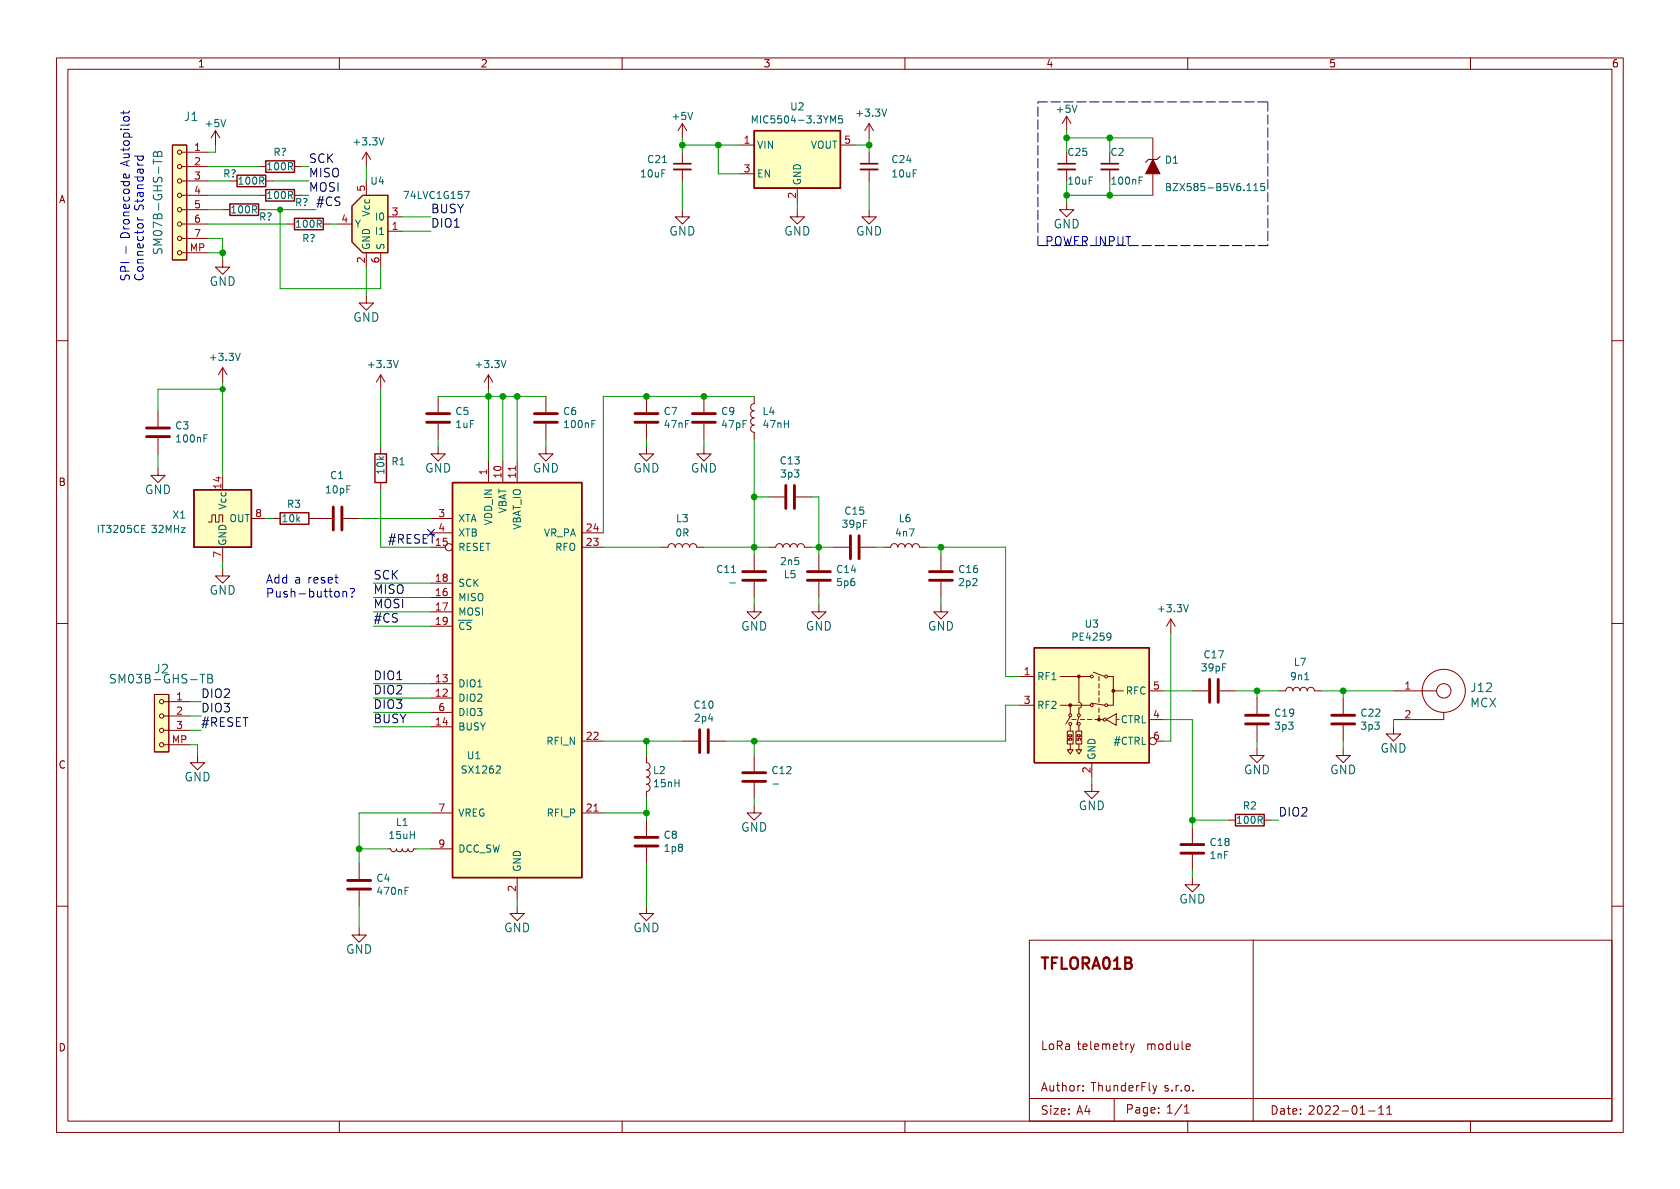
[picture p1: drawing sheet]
<svg xmlns="http://www.w3.org/2000/svg" width="297mm" height="210mm" viewBox="0 0 297 210" stroke-linecap="round" stroke-linejoin="round" font-family="sans-serif">
<g fill="none" stroke="#840000" stroke-width=".18">
<path d="M10 10.2h277v190.1h-277zM12 12.2h273v186.1h-273zM60 10.2v2M110 10.2v2M160 10.2v2M210 10.2v2M260 10.2v2M30.5 25.6h2.5v20.4h-2.5zM32.1 39.6h4.7M32.1 37.1h4.7M32.1 34.5h4.7M32.1 32h4.7"/>
<path d="M32.1 29.5h4.7M32.1 26.9h4.7M38.1 23.1l-.8 1.3M38.1 23.1v2.5M38.1 23.1l.8 1.3M39.4 37.1h1.2M40.6 32h1.3M45.7 37.1h1.3M45.7 34.5h1.3M45.7 29.5h1.3M47 32h1.3M50.8 39.6h1.3"/>
<path d="M52.1 29.5h1.2M57.1 39.6h1.3M59.7 39.6h2.5M62.2 36.4l1.9-1.9h4.5v10.2h-4.5l-1.9-1.9zM64.8 26.9v2.6M64.8 32v2.5M64.8 26.9l-.8 1.3M64.8 26.9l.7 1.3M68.6 38.3h2.5M120.6 37.1v1.2h1.3l-1.3 1.3-1.2-1.3h1.2M120.6 21.8v2.6M120.6 26.9v2.1"/>
<path d="M120.6 30v2M120.6 21.8l-.7 1.3M120.6 21.8l.8 1.3M130.8 25.6h2.5M130.8 30.7h2.5M141 37.1v1.2h1.2l-1.2 1.3-1.3-1.3h1.3M141 33.3v2.5M148.6 25.6h2.5M153.7 37.1v1.2h1.2l-1.2 1.3-1.3-1.3h1.3M153.7 21.8v2.6M153.7 26.9v2.1M153.7 30v2"/>
<path d="M153.7 21.8l-.8 1.3M153.7 21.8l.7 1.3M188.6 35.8v1.3h1.3l-1.3 1.2-1.3-1.2h1.3M188.6 20.6v2.5M188.6 26.9v2.1M188.6 30v2M188.6 20.6l-.8 1.2M188.6 20.6l.8 1.2M196.2 26.9v2.1M196.2 30v2M203.8 24.4v3.8M203.8 30.7v3.8"/>
<path d="M32.1 44.7h4.7M32.1 42.2h4.7M39.4 46v1.2h1.2l-1.2 1.3-1.3-1.3h1.3M64.8 52.3v1.3h1.2l-1.2 1.3-1.3-1.3h1.3M64.8 44.7v2.5M67.3 44.7v2.5M68.6 40.9h2.5M10 60.2h2M27.9 72.6v2.8M27.9 77.5v2.8M39.4 65v2.6M39.4 65l-.8 1.3"/>
<path d="M39.4 65l.7 1.3M67.3 66.3v2.5M67.3 79v1.3M67.3 66.3l-.8 1.3M67.3 66.3l.8 1.3M77.5 79v1.3h1.2l-1.2 1.2-1.3-1.2h1.3M77.5 70.1v2.8M77.5 74.9v2.8M86.4 66.3l-.8 1.3M86.4 66.3v2.5M86.4 66.3l.7 1.3M96.5 79v1.3h1.3l-1.3 1.2-1.3-1.2h1.3"/>
<path d="M96.5 70.1v2.8M96.5 74.9v2.8M114.3 79v1.3h1.3l-1.3 1.2-1.3-1.2h1.3M114.3 70.1v2.8M114.3 74.9v2.8M124.5 79v1.3h1.2l-1.2 1.2-1.3-1.2h1.3M124.5 70.1v2.8M124.5 74.9v2.8M133.3 70.1v1.3a.64 .64 0 0 0-.6 .6 .64 .64 0 0 0 .6 .6 .64 .64 0 0 0-.6 .7 .64 .64 0 0 0 .6 .6 .64 .64 0 0 0-.6 .6 .64 .64 0 0 0 .6 .7 .64 .64 0 0 0-.6 .6 .64 .64 0 0 0 .6 .6v1.3M285 60.2h2M27.9 82.8v1.3h1.3l-1.3 1.2-1.2-1.2h1.2M36.8 92.3h.7v-1.2h.6v1.2h.6v-1.2h.7v1.2"/>
<path d="M39.4 96.8v2.5M44.4 91.7h2.6M48.3 91.7h1.2M54.6 91.7h4.1M60.7 91.7h2.8M67.3 85.3v1.3M76.2 96.8h2.5M76.2 91.7h3.8M76.2 94.2h3.8M86.4 81.5v3.8M88.9 81.5v3.8M91.4 81.5v3.8"/>
<path d="M102.9 96.8h3.8M102.9 94.2h3.8M116.8 96.8h1.3a.64 .64 0 0 1 .6-.7 .64 .64 0 0 1 .7 .7 .64 .64 0 0 1 .6-.7 .64 .64 0 0 1 .6 .7 .64 .64 0 0 1 .7-.7 .64 .64 0 0 1 .6 .7 .64 .64 0 0 1 .7-.7 .64 .64 0 0 1 .6 .7h1.3M133.3 98v2.8M135.9 96.8h1.3a.64 .64 0 0 1 .6-.7 .64 .64 0 0 1 .6 .7 .64 .64 0 0 1 .7-.7 .64 .64 0 0 1 .6 .7 .64 .64 0 0 1 .6-.7 .64 .64 0 0 1 .7 .7 .64 .64 0 0 1 .6-.7 .64 .64 0 0 1 .6 .7h1.3M135.9 87.9h2.8M140.7 87.9h2.8M144.8 98v2.8M147.3 96.8h2.8M152.1 96.8h2.8M156.2 96.8h1.3a.64 .64 0 0 1 .6-.7 .64 .64 0 0 1 .6 .7 .64 .64 0 0 1 .7-.7 .64 .64 0 0 1 .6 .7 .64 .64 0 0 1 .7-.7 .64 .64 0 0 1 .6 .7 .64 .64 0 0 1 .6-.7 .64 .64 0 0 1 .7 .7h1.2M166.4 98v2.8"/>
<path d="M10 110.2h2M39.4 100.6v1.2h1.2l-1.2 1.3-1.3-1.3h1.3M76.2 105.7h3.8M76.2 108.2h3.8M76.2 103.1h3.8M76.2 110.7h3.8M133.3 106.9v1.3h1.3l-1.3 1.3-1.2-1.3h1.2M133.3 102.9v2.8M144.8 106.9v1.3h1.2l-1.2 1.3-1.3-1.3h1.3M144.8 102.9v2.8M166.4 106.9v1.3h1.2l-1.2 1.3-1.3-1.3h1.3M166.4 102.9v2.8"/>
<path d="M180.3 119.6h2.6M187.5 119.6h5.3M190.8 119.6v4.6M193.3 118.9l2 .7M194.3 119.6v.8M195.8 119.6h1v5.1h-1M207 109.5l-.8 1.2M207 109.5v2.5M207 109.5l.8 1.2M285 110.2h2M27.3 122.8h2.5v10.2h-2.5zM29 131.7h4.7"/>
<path d="M29 129.2h4.7M29 126.6h4.7M29 124.1h4.7M34.9 133.6v1.3h1.3l-1.3 1.2-1.2-1.2h1.2M76.2 123.4h3.8M76.2 120.9h3.8M76.2 128.5h3.8M76.2 126h3.8M102.9 131.1h3.8M114.3 133.6v1.3a.64 .64 0 0 1 .6 .6 .64 .64 0 0 1-.6 .6 .64 .64 0 0 1 .6 .7 .64 .64 0 0 1-.6 .6 .64 .64 0 0 1 .6 .6 .64 .64 0 0 1-.6 .7 .64 .64 0 0 1 .6 .6 .64 .64 0 0 1-.6 .6v1.3M120.6 131.1h2.8M125.5 131.1h2.8"/>
<path d="M133.3 133.6v2.8M133.3 138.4v2.8M180.3 124.7h2.6M187.5 124.7h5.3M188.7 129.3h1v2.3h-1zM189.2 131.6v1h.5l-.5 .7-.5-.7h.5M189.2 124.7v1.5M189.2 128.3v1M189.2 126.7l-.7 1.3M189.5 127.2h.7M190.2 129.3h1.1v2.3h-1.1zM190.8 131.6v1h.5l-.5 .7-.6-.7h.6"/>
<path d="M190.8 125.2v1M190.8 128.3v1M190.8 126.7l-.4 1.4M190.8 124.2l.3 .1 .2 .4-.2 .4-.3 .1M191 127.2h.8M192.3 127.2h.7M192.9 124.3l2.4 .4M193 138.7v1.2h1.3l-1.3 1.3-1.2-1.3h1.2M193 134.9v2.5M193.5 127.2h1.6M194.3 120.9v.8M194.3 122.2v.7"/>
<path d="M194.3 123.4v.8M194.3 125.2v.8M194.3 126.5v.7M195.6 127.2l1.8-1v2.1zM196.8 122.2h1.8M197.4 127.2h.5M203.2 122.2h2.5M203.2 127.2h2.5M204.5 131.1h1.2M210.8 122.2h2.8M215.6 122.2h2.8M222.2 132.3v1.3h1.3l-1.3 1.3-1.2-1.3h1.2"/>
<path d="M222.2 123.4v2.8M222.2 128.3v2.8M226.1 122.2h1.2a.64 .64 0 0 1 .7-.7 .64 .64 0 0 1 .6 .7 .64 .64 0 0 1 .6-.7 .64 .64 0 0 1 .7 .7 .64 .64 0 0 1 .6-.7 .64 .64 0 0 1 .6 .7 .64 .64 0 0 1 .7-.7 .64 .64 0 0 1 .6 .7h1.3M237.5 132.3v1.3h1.3l-1.3 1.3-1.3-1.3h1.3M237.5 123.4v2.8M237.5 128.3v2.8M246.4 128.5v1.3h1.2l-1.2 1.3-1.3-1.3h1.3M246.4 122.2h7.6M255.3 126v1.2h-8.9M63.5 152.6v2.8M63.5 157.5v2.8M68.6 150.1h.5l.1 .4 .4 .1 .4-.1 .1-.4 .1 .3 .3 .2 .4-.1 .2-.4 .2 .4 .5 .1 .2-.2 .1-.3 .2 .4 .3 .1 .4-.1 .2-.4h.5"/>
<path d="M76.2 150.1h3.8M76.2 143.8h3.8M91.4 155.2v3.8M102.9 143.8h3.8M114.3 145v2.8M114.3 149.9v2.7M133.3 142.5v1.3h1.3l-1.3 1.2-1.2-1.2h1.2M210.8 155.2v1.3h1.3l-1.3 1.2-1.3-1.2h1.3M210.8 146.3v2.8M210.8 151.1v2.8M217.2 145h1.2M223.5 145h1.3"/>
<path d="M10 160.2h2M63.5 164.1v1.2h1.3l-1.3 1.3-1.3-1.3h1.3M91.4 160.3v1.2h1.3l-1.3 1.3-1.2-1.3h1.2M114.3 160.3v1.2h1.3l-1.3 1.3-1.3-1.3h1.3M182 166.3h103v32h-103zM221.6 166.3v32M285 160.2h2M60 198.3v2M110 198.3v2M160 198.3v2M182 194.3h103M191.8 196.5h1"/>
<path d="M192.5 196v1M197 194.3v4M206.8 184.6l.1 .1M206.9 184.1v1.5M206.9 185.5l-.1 .1M207.6 184.6l.1 .9 .4 .1 .2-.1M207.9 191.9v1M208.3 184.6v1M208.4 191.9l-.3 .1-.2 .2M208.9 192.8v.1M209 195.3l-1.3 1.9M209 184.1v1.3l.2 .2"/>
<path d="M209.4 196.8h.9M209.4 195.8l.4-.5v1.5M209.7 192l.3-.1 .3 .3v.4l-.3 .3h-.3l-.2-.3v-.4zM209.7 185.1l.7-.1v-.3l-.5-.1-.2 .2 .1 .7h.6M210 198.3v2M210.9 192.8v.1M240.5 197h.8M242 196.5h1.1M243.8 197h.8M243.8 196l.4-.5v1.5M245.2 197h.9M245.2 196l.4-.5v1.5"/>
<path d="M260 198.3v2"/>
<circle cx="31.8" cy="39.6" r=".38"/>
<circle cx="31.8" cy="32" r=".38"/>
<circle cx="31.8" cy="26.9" r=".38"/>
<circle cx="31.8" cy="29.5" r=".38"/>
<circle cx="31.8" cy="37.1" r=".38"/>
<circle cx="31.8" cy="34.5" r=".38"/>
<circle cx="31.8" cy="42.2" r=".38"/>
<circle cx="31.8" cy="44.7" r=".38"/>
<circle cx="79.4" cy="96.8" r=".63"/>
<circle cx="193" cy="119.6" r=".25"/>
<circle cx="195.6" cy="119.6" r=".25"/>
<circle cx="28.6" cy="131.7" r=".38"/>
<circle cx="28.6" cy="129.2" r=".38"/>
<circle cx="28.6" cy="126.6" r=".38"/>
<circle cx="28.6" cy="124.1" r=".38"/>
<circle cx="189.2" cy="128" r=".25"/>
<circle cx="189.2" cy="126.5" r=".25"/>
<circle cx="190.8" cy="126.5" r=".25"/>
<circle cx="190.8" cy="128" r=".25"/>
<circle cx="193" cy="124.7" r=".25"/>
<circle cx="195.3" cy="127.2" r=".25"/>
<circle cx="195.6" cy="124.7" r=".25"/>
<circle cx="203.8" cy="131.1" r=".63"/>
<circle cx="255.3" cy="122.2" r="1.27"/>
<circle cx="255.3" cy="122.2" r="3.8"/>
</g>
<g fill="#ffffc2" stroke="#ffffc2" stroke-width=".18">
<path d="M27.3 122.8h2.5v10.2h-2.5z"/>
<path d="M34.3 86.6h10.1v10.2h-10.1z"/>
<path d="M30.5 25.6h2.5v20.4h-2.5z"/>
<path d="M80 85.3h22.9v69.9h-22.9z"/>
<path d="M62.2 36.4l1.9-1.9h4.5v10.2h-4.5l-1.9-1.9z"/>
<path d="M133.3 23.1h15.3v10.2h-15.3z"/>
<path d="M182.9 114.5h20.3v20.4h-20.3z"/>
</g>
<g fill="none" stroke="#006464" stroke-width=".18">
<path d="M27.8 27.1a.41 .41 0 0 1 .4-.3 .41 .41 0 0 1 .4 .3v.5M27.8 27.1l-.3-.3-.2 .1-.2 .2v.5M27.8 27.1v.5M133.9 20.5l-.5 .9-.4-.9v1.3M148.3 20.5h.6M148.4 21h.3l.3 .2-.1 .4-.5 .2M206.3 33.1h.4M206.7 33.1l.3 .2M206.7 33.1l.2-.3v-.2l-.6-.2v1.3h.4l.3-.2M223.6 32.4h-.6l-.1 .7 .2-.2 .4 .1 .1 .2v.4l-.2 .1-.5-.1M27.1 44.2v.4l.3 .2 .4-.1 .1-.4M28.6 44.3v.5"/>
<path d="M17.4 92.9v1.3M32.1 93.3h.6l-.6 .9h.6M20.2 119.2h-.4l-.3 .3 .2 .4 .4 .1M36.7 119.2h.5l.3 .2v.3l-.3 .3M36.7 120h.5M37.2 120a.41 .41 0 0 1 .4 .3 .41 .41 0 0 1-.3 .5h-.6M19.5 120.7l.6 .1"/>
</g>
<g fill="none" stroke="#840000" stroke-width=".51">
<path d="M25.9 77.2h4.1M25.9 75.7h4.1M75.4 74.7h4.1M75.4 73.1h4.1M94.5 74.7h4.1M94.5 73.1h4.1M112.3 74.7h4M112.3 73.1h4M122.4 74.7h4.1M122.4 73.1h4.1M58.9 89.7v4M60.5 89.7v4"/>
<path d="M138.9 85.8v4.1M140.5 85.8v4.1M150.4 94.7v4.1M151.9 94.7v4.1M131.3 102.6h4.1M131.3 101.1h4.1M142.7 102.6h4.1M142.7 101.1h4.1M164.3 102.6h4.1M164.3 101.1h4.1M123.7 129v4.1M125.2 129v4.1"/>
<path d="M131.3 138.2h4.1M131.3 136.6h4.1M213.9 120.1v4.1M215.4 120.1v4.1M220.2 126.5h4.1M220.2 128h4.1M235.5 126.5h4M235.5 128h4M61.5 157.2h4M61.5 155.7h4M112.3 149.6h4M112.3 148.1h4"/>
<path d="M208.8 150.9h4.1M208.8 149.3h4.1"/>
</g>
<path d="M119.1 30h3.1M152.1 30h3.1M187.1 30h3M194.7 30h3" fill="none" stroke="#840000" stroke-width=".33"/>
<path d="M119.1 29h3.1M152.1 29h3.1M187.1 29h3M194.7 29h3" fill="none" stroke="#840000" stroke-width=".3"/>
<path d="M40.6 36.1h5.1v2h-5.1zM41.9 31h5.1v2h-5.1zM47 33.5h5.1v2.1h-5.1zM47 28.4h5.1v2.1h-5.1zM52.1 38.6h5v2h-5zM133.3 23.1h15.3v10.2h-15.3zM34.3 86.6h10.1v10.2h-10.1zM49.5 90.7h5.1v2h-5.1zM66.3 80.3h2v5h-2zM80 85.3h22.9v69.9h-22.9zM182.9 114.5h20.3v20.4h-20.3zM218.4 144h5.1v2h-5.1z" fill="none" stroke="#840000" stroke-width=".25"/>
<g fill="#840000" stroke="#840000" stroke-width=".18">
<path d="M203.8 28.2l1.3 2.5h-2.5z"/>
<circle cx="196.8" cy="122.2" r=".25"/>
<circle cx="194.3" cy="127.2" r=".25"/>
<circle cx="190.8" cy="119.6" r=".25"/>
<circle cx="189.2" cy="124.7" r=".25"/>
</g>
<path d="M205.1 27.7l-.5 .5h-1.5l-.5 .5" fill="none" stroke="#840000" stroke-width=".2"/>
<g fill="none" stroke="#0000c2" stroke-width=".18">
<path d="M21.8 19.6v.6M22.9 19.6l-.3 .4h-1.3M21.3 22.9h.2M21.8 24.2h1.6M21.8 22.9h1.1M21.9 24.2l-.1-.4 .3-.3h.5l.2 .2v.5M21.9 20.8l.2-.2h.5l.2 .2 .1 .3-.3 .3h-.5l-.3-.3zM22.9 21.9l-.3 .2h-1.3M23.8 27.6h1.5M24.3 28.8l.1 .3 .2 .1M24.3 29.2h1M24.4 27.6l-.1 .4 .3 .3h.4l.3-.1v-.6"/>
<path d="M24.7 29.9v.5M25.3 29.9v.5M25.3 29.9h-.8l-.2 .2v.3M58.5 102.1l.3 .4-.8 .1M58.7 103l-.2 .1M59.2 102.1h.6M59.4 101.6v1.3l.4 .2M60.6 104.6v1M60.6 104.7l.3-.1h.3l.1 1M61.9 104.1h.5a.38 .38 0 0 1 .3 .4 .38 .38 0 0 1-.4 .3l-.1 .2M62.2 105.4v.2"/>
</g>
<path d="M183.5 18h40.7M224.2 18v25.4M183.5 43.4v-25.4M224.2 43.4h-40.7" fill="none" stroke="#0000c2" stroke-width=".18" stroke-dasharray="1.7 .6"/>
<g fill="none" stroke="#009600" stroke-width=".18">
<path d="M36.8 32h3.8M36.8 29.5h8.9M36.8 39.6h14M36.8 37.1h2.6M36.8 34.5h8.9M38.1 25.6v1.3h-1.3M47 37.1h8.9M48.3 32h6.3M49.5 37.1v13.9h17.8v-3.8M53.3 29.5h1.3M58.4 39.6h1.3M64.8 29.5v2.5"/>
<path d="M71.1 38.3h5.1M120.6 25.6h10.2M120.6 24.4v2.5M120.6 32v5.1M127 25.6v5.1h3.8M141 35.8v1.3M151.1 25.6h2.6M153.7 24.4v2.5M153.7 32v5.1M188.6 34.5h15.2M188.6 24.4h15.2M188.6 23.1v3.8"/>
<path d="M188.6 32v3.8M196.2 24.4v2.5M196.2 32v2.5M36.8 42.2h2.6v3.8M36.8 44.7h2.6M64.8 47.2v5.1M71.1 40.9h5.1M39.4 67.6v16.5M39.4 68.8h-11.5v3.8M67.3 68.8v10.2M77.5 70.1h19M77.5 77.7v1.3"/>
<path d="M86.4 68.8v12.7M88.9 70.1v11.4M91.4 70.1v11.4M96.5 77.7v1.3M114.3 77.7v1.3M124.5 77.7v1.3M133.3 77.7v20.3M133.3 70.1h-26.6v24.1M27.9 80.3v2.5M39.4 99.3v1.3M47 91.7h1.3M63.5 91.7h12.7"/>
<path d="M67.3 86.6v10.2h8.9M106.7 96.8h10.1M124.5 96.8h11.4M133.3 87.9h2.6M143.5 96.8h3.8M143.5 87.9h1.3v10.1M154.9 96.8h1.3M163.8 96.8h14v22.8h2.5M166.4 96.8v1.2M66 103.1h10.2M66 110.7h10.2M66 105.7h10.2"/>
<path d="M66 108.2h10.2M133.3 105.7v1.2M144.8 105.7v1.2M166.4 105.7v1.2M207 112v19.1h-1.3M33.7 124.1h1.9M33.7 126.6h1.9M33.7 131.7h1.2v1.9M33.7 129.2h1.9M66 128.5h10.2M66 123.4h10.2M66 120.9h10.2"/>
<path d="M66 126h10.2M106.7 131.1h13.9M114.3 131.1v2.5M133.3 131.1v2.5M180.3 124.7h-2.5v6.4h-49.5M193 137.4v1.3M205.7 127.2h5.1v19.1M205.7 122.2h5.1M218.4 122.2h7.7M222.2 122.2v1.2M222.2 131.1v1.2M233.7 122.2h12.7"/>
<path d="M237.5 122.2v1.2M237.5 131.1v1.2M246.4 127.2v1.3M63.5 150.1h5.1M73.7 150.1h2.5M76.2 143.8h-12.7v8.8M91.4 159v1.3M106.7 143.8h7.6M114.3 141.2v3.8M114.3 152.6v7.7M133.3 141.2v1.3M210.8 153.9v1.3"/>
<path d="M210.8 145h6.4M224.8 145h1.3M63.5 160.3v3.8"/>
</g>
<path d="M75.6 93.6l1.2 1.2M76.8 93.6l-1.2 1.2" fill="none" stroke="#000084" stroke-width=".18"/>
<g fill="#009600" stroke="#009600" stroke-width=".18">
<circle cx="153.7" cy="25.6" r=".51"/>
<circle cx="127" cy="25.6" r=".51"/>
<circle cx="124.5" cy="70.1" r=".51"/>
<circle cx="114.3" cy="70.1" r=".51"/>
<circle cx="120.7" cy="25.6" r=".51"/>
<circle cx="196.2" cy="24.4" r=".51"/>
<circle cx="133.4" cy="87.9" r=".51"/>
<circle cx="188.6" cy="34.5" r=".51"/>
<circle cx="188.6" cy="24.4" r=".51"/>
<circle cx="144.8" cy="96.8" r=".51"/>
<circle cx="196.2" cy="34.5" r=".51"/>
<circle cx="91.4" cy="70.1" r=".51"/>
<circle cx="210.8" cy="145" r=".51"/>
<circle cx="237.5" cy="122.2" r=".51"/>
<circle cx="222.3" cy="122.2" r=".51"/>
<circle cx="63.5" cy="150.1" r=".51"/>
<circle cx="114.3" cy="131.1" r=".51"/>
<circle cx="114.3" cy="143.8" r=".51"/>
<circle cx="86.4" cy="70.1" r=".51"/>
<circle cx="88.9" cy="70.1" r=".51"/>
<circle cx="39.4" cy="44.7" r=".51"/>
<circle cx="49.5" cy="37.1" r=".46"/>
<circle cx="39.4" cy="68.8" r=".46"/>
<circle cx="133.4" cy="131.1" r=".51"/>
<circle cx="166.4" cy="96.8" r=".51"/>
<circle cx="133.4" cy="96.8" r=".51"/>
</g>
<text font-size="2.8" fill="#840000" x="184" y="171.4">TFLORA01B</text>
<g font-size="2.1" fill="#006464">
<text x="32.6" y="21.4">J1</text>
<text x="118.3" y="41.7">GND</text>
<text x="138.6" y="41.7">GND</text>
<text x="151.3" y="41.7">GND</text>
<text x="186.2" y="40.4">GND</text>
<text x="28.7" y="43.8" transform="rotate(-90 28.7 43.8)">SM07B-GHS-TB</text>
<text x="37" y="50.5">GND</text>
<text x="62.4" y="56.9">GND</text>
<text x="75.1" y="83.6">GND</text>
<text x="94.2" y="83.6">GND</text>
<text x="111.9" y="83.6">GND</text>
<text x="122.1" y="83.6">GND</text>
<text x="25.6" y="87.4">GND</text>
<text x="37" y="105.2">GND</text>
<text x="131" y="111.5">GND</text>
<text x="142.4" y="111.5">GND</text>
<text x="164" y="111.5">GND</text>
<text x="27.4" y="119.1">J2</text>
<text x="20.6" y="120.8">SM03B-GHS-TB</text>
<text x="259.9" y="125.1">MCX</text>
<text x="260.2" y="122.4">J12</text>
<text x="219.9" y="136.9">GND</text>
<text x="235.1" y="136.9">GND</text>
<text x="244" y="133.1">GND</text>
<text x="32.6" y="138.2">GND</text>
<text x="190.7" y="143.3">GND</text>
<text x="131" y="147.1">GND</text>
<text x="208.5" y="159.8">GND</text>
<text x="89.1" y="164.8">GND</text>
<text x="111.9" y="164.8">GND</text>
<text x="61.1" y="168.7">GND</text>
</g>
<g font-size="2.1" fill="#0f0f0f">
<text x="54.6" y="28.8">SCK</text>
<text x="54.6" y="31.4">MISO</text>
<text x="54.6" y="33.9">MOSI</text>
<text x="55.9" y="36.4">#CS</text>
<text x="76.2" y="37.7">BUSY</text>
<text x="76.2" y="40.2">DIO1</text>
<text x="68.6" y="96.1">#RESET</text>
<text x="66" y="107.6">MOSI</text>
<text x="66" y="105">MISO</text>
<text x="66" y="102.5">SCK</text>
<text x="66" y="110.1">#CS</text>
<text x="35.6" y="126">DIO3</text>
<text x="35.6" y="123.4">DIO2</text>
<text x="66" y="125.3">DIO3</text>
<text x="66" y="122.8">DIO2</text>
<text x="66" y="120.3">DIO1</text>
<text x="35.6" y="128.5">#RESET</text>
<text x="66" y="127.9">BUSY</text>
<text x="226.1" y="144.4">DIO2</text>
</g>
<g font-size="2.1" fill="#0000c2">
<text x="184.8" y="43.4">POWER INPUT</text>
<text x="22.9" y="49.8" transform="rotate(-90 22.9 49.8)">SPI - Dronecode Autopilot</text>
<text x="25.4" y="49.8" transform="rotate(-90 25.4 49.8)">Connector Standard</text>
<text x="47" y="103.2">Add a reset</text>
<text x="47" y="105.7">Push-button?</text>
</g>
<g font-size="2.1" fill="#840000">
<text x="184" y="185.7">LoRa telemetry module</text>
<text x="184" y="193">Author: ThunderFly s.r.o.</text>
<text x="184" y="197.1">Size: A4</text>
<text x="199" y="196.9">Page: 1/1</text>
<text x="224.6" y="197.1">Date: 2022-01-11</text>
</g>
<g font-size="1.8" fill="#840000">
<text x="35" y="11.9">1</text>
<text x="85" y="11.9">2</text>
<text x="135" y="11.9">3</text>
<text x="185" y="11.9">4</text>
<text x="235" y="11.9">5</text>
<text x="285" y="11.9">6</text>
<text x="10.3" y="35.9">A</text>
<text x="10.3" y="85.9">B</text>
<text x="10.3" y="135.9">C</text>
<text x="10.3" y="185.9">D</text>
</g>
<g font-size="1.8" fill="#006464">
<text x="36.5" y="22.5">+5V</text>
<text x="119.1" y="21.2">+5V</text>
<text x="134" y="21.8">MIC5504-3.3YM5</text>
<text x="139.8" y="19.5">U2</text>
<text x="151.7" y="20.6">+3.3V</text>
<text x="187" y="19.9">+5V</text>
<text x="48.4" y="27.6">R?</text>
<text x="62.8" y="25.7">+3.3V</text>
<text x="114.6" y="28.8">C21</text>
<text x="133.9" y="26.3">VIN</text>
<text x="143.2" y="26.3">VOUT</text>
<text x="157.8" y="28.8">C24</text>
<text x="188.9" y="27.6">C25</text>
<text x="196.4" y="27.6">C2</text>
<text x="206.1" y="28.9">D1</text>
<text x="39.5" y="31.4">R?</text>
<text x="42.3" y="32.6">100R</text>
<text x="47.4" y="35.2">100R</text>
<text x="47.4" y="30.1">100R</text>
<text x="65.6" y="32.6">U4</text>
<text x="71.8" y="35.2">74LVC1G157</text>
<text x="113.4" y="31.4">10uF</text>
<text x="133.9" y="31.4">EN</text>
<text x="141.6" y="32.8" transform="rotate(-90 141.6 32.8)">GND</text>
<text x="157.9" y="31.4">10uF</text>
<text x="189" y="32.6">10uF</text>
<text x="196.7" y="32.6">100nF</text>
<text x="207.4" y="33.8">BZX585-B5V6.115</text>
<text x="41.1" y="37.7">100R</text>
<text x="45.8" y="39">R?</text>
<text x="52.5" y="40.3">100R</text>
<text x="62.7" y="40.3">Y</text>
<text x="65.4" y="38.2" transform="rotate(-90 65.4 38.2)">Vcc</text>
<text x="66.6" y="41.5">I1</text>
<text x="66.6" y="39">I0</text>
<text x="53.4" y="42.8">R?</text>
<text x="65.4" y="44.2" transform="rotate(-90 65.4 44.2)">GND</text>
<text x="67.9" y="44.2" transform="rotate(-90 67.9 44.2)">S</text>
<text x="37.4" y="63.8">+3.3V</text>
<text x="65.4" y="65.1">+3.3V</text>
<text x="84.4" y="65.1">+3.3V</text>
<text x="31.1" y="75.9">C3</text>
<text x="80.6" y="73.4">C5</text>
<text x="80.7" y="75.7">1uF</text>
<text x="99.7" y="73.4">C6</text>
<text x="99.9" y="75.7">100nF</text>
<text x="117.4" y="73.4">C7</text>
<text x="117.6" y="75.7">47nF</text>
<text x="127.6" y="73.4">C9</text>
<text x="127.8" y="75.7">47pF</text>
<text x="134.9" y="73.4">L4</text>
<text x="135.1" y="75.7">47nH</text>
<text x="31.4" y="78.2">100nF</text>
<text x="67.9" y="83.7" transform="rotate(-90 67.9 83.7)">10k</text>
<text x="69.3" y="82.3">R1</text>
<text x="138.1" y="82.1">C13</text>
<text x="50.9" y="89.8">R3</text>
<text x="57.7" y="87.2">10pF</text>
<text x="58.5" y="84.7">C1</text>
<text x="138.2" y="84.4">3p3</text>
<text x="18" y="94.2">IT3205CE 32MHz</text>
<text x="30.6" y="91.7">X1</text>
<text x="40" y="90" transform="rotate(-90 40 90)">Vcc</text>
<text x="40.5" y="92.3">OUT</text>
<text x="50" y="92.3">10k</text>
<text x="81" y="92.3">XTA</text>
<text x="81" y="94.9">XTB</text>
<text x="87" y="92.8" transform="rotate(-90 87 92.8)">VDD_IN</text>
<text x="89.5" y="91.2" transform="rotate(-90 89.5 91.2)">VBAT</text>
<text x="92.1" y="94" transform="rotate(-90 92.1 94)">VBAT_IO</text>
<text x="96" y="94.9">VR_PA</text>
<text x="119.5" y="94.9">0R</text>
<text x="119.6" y="92.3">L3</text>
<text x="149.1" y="93.3">39pF</text>
<text x="149.5" y="91">C15</text>
<text x="158.5" y="94.9">4n7</text>
<text x="159" y="92.3">L6</text>
<text x="40" y="96.5" transform="rotate(-90 40 96.5)">GND</text>
<text x="81" y="97.4">RESET</text>
<text x="98.1" y="97.4">RFO</text>
<text x="126.8" y="101.3">C11</text>
<text x="138.2" y="99.9">2n5</text>
<text x="148" y="101.3">C14</text>
<text x="169.6" y="101.3">C16</text>
<text x="81" y="106.3">MISO</text>
<text x="81" y="103.8">SCK</text>
<text x="129.2" y="103.6">-</text>
<text x="138.7" y="102.2">L5</text>
<text x="148.1" y="103.6">5p6</text>
<text x="169.7" y="103.6">2p2</text>
<text x="81" y="108.8">MOSI</text>
<text x="81" y="111.4">~{CS}</text>
<text x="189.9" y="113.3">PE4259</text>
<text x="191.9" y="111">U3</text>
<text x="205.1" y="108.2">+3.3V</text>
<text x="212.6" y="118.7">39pF</text>
<text x="213" y="116.4">C17</text>
<text x="228.8" y="117.7">L7</text>
<text x="81" y="124.1">DIO2</text>
<text x="81" y="121.5">DIO1</text>
<text x="122.8" y="125.3">C10</text>
<text x="183.4" y="120.3">RF1</text>
<text x="183.4" y="125.3">RF2</text>
<text x="199.1" y="122.8">RFC</text>
<text x="228.3" y="120.3">9n1</text>
<text x="81" y="129.2">BUSY</text>
<text x="81" y="126.6">DIO3</text>
<text x="96.7" y="131.7">RFI_N</text>
<text x="122.9" y="127.6">2p4</text>
<text x="197" y="131.7">#CTRL</text>
<text x="198" y="127.9">CTRL</text>
<text x="225.5" y="126.7">C19</text>
<text x="225.6" y="129">3p3</text>
<text x="240.8" y="126.7">C22</text>
<text x="240.8" y="129">3p3</text>
<text x="81.9" y="136.8">SX1262</text>
<text x="82.7" y="134.2">U1</text>
<text x="115.5" y="136.9">L2</text>
<text x="136.6" y="136.9">C12</text>
<text x="193.7" y="134.4" transform="rotate(-90 193.7 134.4)">GND</text>
<text x="115.7" y="139.2">15nH</text>
<text x="136.9" y="139.2">-</text>
<text x="219.8" y="143.1">R2</text>
<text x="69" y="148.4">15uH</text>
<text x="70.1" y="146">L1</text>
<text x="81" y="144.4">VREG</text>
<text x="96.8" y="144.4">RFI_P</text>
<text x="117.4" y="148.3">C8</text>
<text x="214.1" y="149.6">C18</text>
<text x="218.9" y="145.7">100R</text>
<text x="66.6" y="155.9">C4</text>
<text x="81" y="150.7">DCC_SW</text>
<text x="92.1" y="154.2" transform="rotate(-90 92.1 154.2)">GND</text>
<text x="117.6" y="150.6">1p8</text>
<text x="214" y="151.9">1nF</text>
<text x="66.9" y="158.2">470nF</text>
</g>
<g font-size="1.8" fill="#a90000">
<text x="34.4" y="26.7">1</text>
<text x="34.4" y="29.2">2</text>
<text x="131.6" y="25.4">1</text>
<text x="149.4" y="25.4">5</text>
<text x="34.4" y="31.7">3</text>
<text x="34.4" y="34.3">4</text>
<text x="64.5" y="33.8" transform="rotate(-90 64.5 33.8)">5</text>
<text x="131.6" y="30.5">3</text>
<text x="140.7" y="35" transform="rotate(-90 140.7 35)">2</text>
<text x="34.4" y="36.8">5</text>
<text x="34.4" y="39.4">6</text>
<text x="34.4" y="41.9">7</text>
<text x="60.5" y="39.4">4</text>
<text x="69.4" y="40.6">1</text>
<text x="69.4" y="38.1">3</text>
<text x="33.6" y="44.4">MP</text>
<text x="64.5" y="46.5" transform="rotate(-90 64.5 46.5)">2</text>
<text x="67.1" y="46.5" transform="rotate(-90 67.1 46.5)">6</text>
<text x="86.1" y="83.9" transform="rotate(-90 86.1 83.9)">1</text>
<text x="39.1" y="86.3" transform="rotate(-90 39.1 86.3)">14</text>
<text x="88.6" y="84.4" transform="rotate(-90 88.6 84.4)">10</text>
<text x="91.2" y="84.4" transform="rotate(-90 91.2 84.4)">11</text>
<text x="45.2" y="91.4">8</text>
<text x="77.6" y="91.4">3</text>
<text x="77.6" y="94">4</text>
<text x="103.8" y="94">24</text>
<text x="39.1" y="98.5" transform="rotate(-90 39.1 98.5)">7</text>
<text x="77.1" y="96.5">15</text>
<text x="103.8" y="96.5">23</text>
<text x="77.1" y="105.4">16</text>
<text x="77.1" y="107.9">17</text>
<text x="77.1" y="102.9">18</text>
<text x="77.1" y="110.5">19</text>
<text x="181.1" y="119.4">1</text>
<text x="31.3" y="123.8">1</text>
<text x="77.1" y="123.2">12</text>
<text x="77.1" y="120.6">13</text>
<text x="77.6" y="125.7">6</text>
<text x="181.1" y="124.5">3</text>
<text x="204" y="121.9">5</text>
<text x="248.4" y="121.9">1</text>
<text x="30.4" y="131.4">MP</text>
<text x="31.3" y="126.4">2</text>
<text x="31.3" y="128.9">3</text>
<text x="77.1" y="128.3">14</text>
<text x="103.8" y="130.8">22</text>
<text x="204" y="127">4</text>
<text x="204" y="130.8">6</text>
<text x="248.4" y="127">2</text>
<text x="192.8" y="136.6" transform="rotate(-90 192.8 136.6)">2</text>
<text x="77.6" y="143.5">7</text>
<text x="103.8" y="143.5">21</text>
<text x="77.6" y="149.9">9</text>
<text x="91.2" y="157.6" transform="rotate(-90 91.2 157.6)">2</text>
</g>
<text font-size="1.8" fill="#009600" x="52.2" y="36.4">R?</text>
<g font-size=".9" fill="#840000">
<text x="189.5" y="130.9" transform="rotate(-90 189.5 130.9)">50</text>
<text x="191.1" y="130.9" transform="rotate(-90 191.1 130.9)">50</text>
</g>
</svg>
